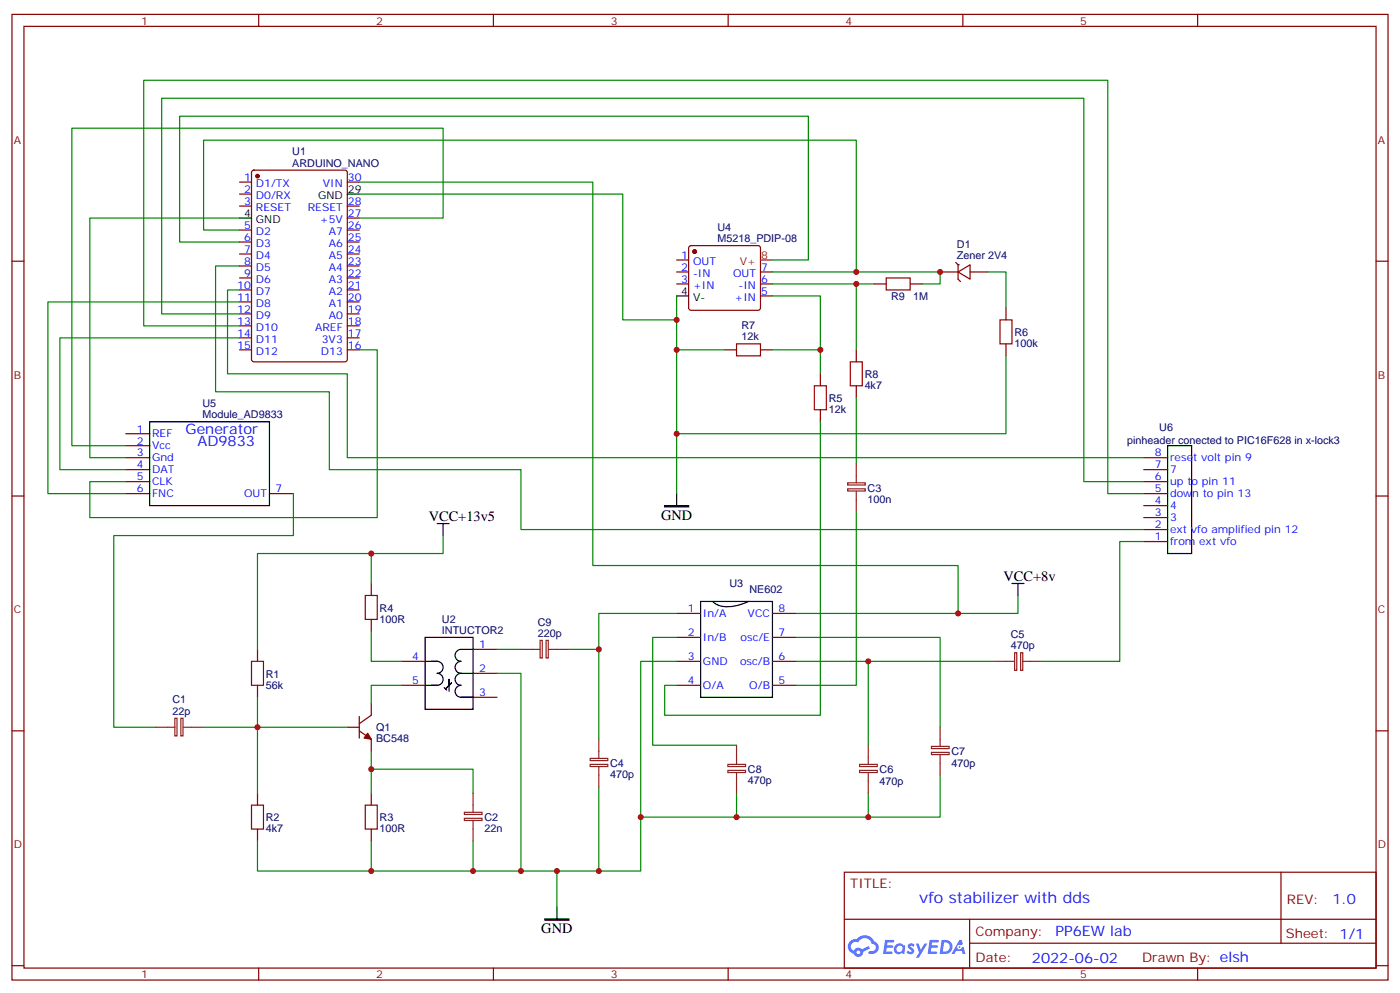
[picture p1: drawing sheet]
<svg xmlns="http://www.w3.org/2000/svg" width="412mm" height="292mm" viewBox="0 0 412 292" stroke-linecap="round" stroke-linejoin="round" font-family="sans-serif">
<g fill="none" stroke="#870000" stroke-width=".35">
<path d="M3.5 4.2h405.4v284.4h-405.4zM7.1 7.8h398.2v277.2h-398.2zM76.2 4.2v3.6M145.3 4.2v3.6M214.5 4.2v3.6M283.6 4.2v3.6M352.8 4.2v3.6M3.5 76.9h3.6M405.3 76.9h3.6M3.5 146h3.6M405.3 146h3.6M3.5 215.2h3.6"/>
<path d="M405.3 215.2h3.6M248.7 256.8h156.6v28.2h-156.6zM377.3 256.8v20.9M248.7 270.7h156.5M285.6 277.7h119.6M285.6 270.7v14.1M3.5 284.3h3.6M76.2 285v3.6M145.3 285v3.6M214.5 285v3.6M283.6 285v3.6M352.8 285v3.6"/>
<path d="M405.3 284.3h3.6"/>
</g>
<g fill="#5487ff">
<path d="M267.7 278a1.22 1.22 0 0 1 1.7 .3l-.4 .5a.47 .47 0 0 0-.3-.4 .47 .47 0 0 0-.5 .2l.1 .3a1.14 1.14 0 0 1 .8 1.7 1.14 1.14 0 0 1-1.9 0l-.2-.2 .5-.5 .7 .4a.29 .29 0 0 0 .3-.3 .29 .29 0 0 0-.2-.3 1.04 1.04 0 0 1-.6-1.7z"/>
<path d="M260.7 276.8h2.4l.3 .1-.2 .5-1.8 .1-.1 .9h1.5l.3 .3-.3 .4h-1.6l-.2 1.1h1.7l.2 .3-.2 .4h-2.6z"/>
<path d="M273.8 276.8h2.4l.3 .1-.1 .5-1.8 .1-.2 .9h1.6l.3 .3-.4 .4h-1.6l-.1 1.1h1.7l.2 .3-.2 .4h-2.6z"/>
<path d="M282.6 276.8h.7l.3 1.2-.6 .3a.69 .69 0 0 0-1 .3 .69 .69 0 0 0 .4 1 .69 .69 0 0 0 .9-.7l.5-.2 .6 2.2h-.8l-.2-.9h-1.8l-.5 .9h-.8z"/>
<path d="M269.8 277.8h.8l.6 1.9 1.1-1.9h.9l-2.6 4.2h-.8l.9-1.5z"/>
<path d="M277.4 276.8l-.6 4.1h1.3a2.11 2.11 0 0 0 2.5-2.1 2.11 2.11 0 0 0-2.5-2zM278.1 277.5a1.39 1.39 0 0 1 1.7 1.4 1.39 1.39 0 0 1-1.8 1.3h-.3z"/>
<path d="M263.7 278.4a1.54 1.54 0 0 0-.1 2.1 1.54 1.54 0 0 0 2.2 .2l.6 .2 .3-2.3-.2-.2-.4-.1a1.49 1.49 0 0 0-2.4 .1zM264 279.4a.94 .94 0 0 1 1.8 0 .94 .94 0 0 1-1.8 0z"/>
<path d="M250.4 277.1a2.18 2.18 0 0 0 1.1 3.7 1.44 1.44 0 0 0 1.6 1 1.44 1.44 0 0 0 1.2-1.5l2-1-.5-.8-1.9 1a1.47 1.47 0 0 0-2.4 .5 1.39 1.39 0 0 1-.7-2 1.39 1.39 0 0 1 2-.5 2.12 2.12 0 0 1 2.2-1.3 2.12 2.12 0 0 1 1.9 1.7 1.14 1.14 0 0 1 1.1 1.4 1.14 1.14 0 0 1-1.7 .8 .43 .43 0 0 0-.5 .3 .43 .43 0 0 0 .4 .5 1.98 1.98 0 0 0 2.5-1.2 1.98 1.98 0 0 0-1.2-2.5 3.1 3.1 0 0 0-5.3-.7l-.9 .1zM252.3 280.4a.55 .55 0 0 1 1.1 0 .55 .55 0 0 1-1.1 0z"/>
<circle cx="282.6" cy="278.9" r=".26"/>
</g>
<g fill="none" stroke="#870000" stroke-width=".35">
<path d="M70.6 53.6h3.5M70.6 57.1h3.5M74.3 50.3l.5-.2h26.8l.7 .4v55.3l-.5 .7h-27l-.7-.4v-55.3zM102.3 53.6h3.5M70.6 60.7h3.5M70.6 67.7h3.5M70.6 71.3h3.5M70.6 74.8h3.5M70.6 78.3h3.5M102.3 60.7h3.5M102.3 67.7h3.5M102.3 71.3h3.5"/>
<path d="M102.3 74.8h3.5M102.3 78.3h3.5M102.3 64.2h3.5M199.3 76.6h3.5M203.1 72.5l.5-.2h19.7l.5 .2 .2 .5v17.7l-.2 .5-.5 .2h-19.7l-.5-.3-.3-.4v-17.7zM281.5 77.3l.7 .7v4.2l.7 .7M70.6 81.8h3.5M70.6 85.4h3.5M70.6 88.9h3.5M70.6 92.4h3.5M70.6 96h3.5M70.6 99.5h3.5"/>
<path d="M102.3 81.8h3.5M102.3 85.4h3.5M102.3 88.9h3.5M102.3 92.4h3.5M102.3 96h3.5M102.3 99.5h3.5M199.3 80.1h3.5M199.3 83.6h3.5M224 80.1h3.5M224 83.6h3.5M224 87.1h3.5M257.5 83.6h3.6"/>
<path d="M268.1 83.6h3.5M276.9 80.1h5.3M282.2 80.1l3.6-2.1v4.2zM285.8 80.1h5.2M296.3 90.7v3.5M70.6 103h3.5M102.3 103h3.5M213.4 103h3.6M224 103h3.5M241.7 110.1v3.5M252.2 103v3.5M252.2 113.6v3.5"/>
<path d="M296.3 101.2v3.6M37 127.7h7.1M37 131.2h7.1M37 134.8h7.1M37 138.3h7.1M241.7 120.6v3.6M336.9 134.8h7.1M336.9 138.3h7.1M37 141.8h7.1M37 145.3h7.1M79.4 145.3h7M336.9 141.8h7.1"/>
<path d="M336.9 145.3h7.1M336.9 159.5h7.1M336.9 155.9h7.1M336.9 152.4h7.1M336.9 148.9h7.1M109.4 171.8v3.5M75.8 191.2v3.5M109.4 182.4v3.5M118.2 194.7h7M139.3 198.3h7.1M139.3 191.2h7.1M199.3 180.6h7.1"/>
<path d="M199.3 187.7h7.1M199.3 194.7h7.1M227.5 180.6h7.1M227.5 187.7h7.1M227.5 194.7h7.1M75.8 201.8v3.5M102.3 214.1h3.5M105.8 211v6.3M105.8 215.2l3.6 2.5v3.5M109.4 207.1v3.5l-3.6 2.5M118.2 201.8h7M139.3 205.3h7.1"/>
<path d="M199.3 201.8h7.1M227.5 201.8h7.1M75.8 233.5v3.6M109.4 233.5v3.6M75.8 244.1v3.5M109.4 244.1v3.5"/>
</g>
<g fill="#870000" stroke="#870000" stroke-width=".35">
<path d="M108.3 215.9l1.1 1.8-2.2-.4z"/>
<circle cx="75.8" cy="51.9" r=".53"/>
<circle cx="204.6" cy="74.1" r=".53"/>
</g>
<g fill="none" stroke="#000" stroke-width=".35">
<path d="M102.3 57.1h3.5M70.6 64.2h3.5M199.3 87.1h3.5M44.1 124.2h35.3v24.7h-35.3zM344 131.2h7v31.8h-7zM128.8 154.2h3.5M130.5 154.2v3.5M199.3 145.3v3.6M206.4 177.1h21.1v28.2h-21.1zM209.9 177.1a8 8 0 0 0 8.3 .9l2.3-.9M298.1 171.8h3.5M299.9 171.8v3.5"/>
<path d="M125.2 187.7h14.1v21.1h-14.1zM125.2 194.7h3.6a1.76 1.76 0 0 1 1.7 1.8 1.76 1.76 0 0 1-1.7 1.8 1.76 1.76 0 0 1 1.7 1.7 1.76 1.76 0 0 1-1.7 1.8h-3.6M135.8 198.3a1.76 1.76 0 0 0-1.7 1.7 1.76 1.76 0 0 0 1.7 1.8 1.76 1.76 0 0 0-1.7 1.8 1.76 1.76 0 0 0 1.7 1.7M135.8 198.3h3.5M139.3 191.2h-3.5a1.76 1.76 0 0 0-1.7 1.8 1.76 1.76 0 0 0 1.7 1.7 1.76 1.76 0 0 0-1.7 1.8 1.76 1.76 0 0 0 1.7 1.8M130.8 202.4l.8 .8M131.2 202.8l1.8-1.7-1.8 1.7M132.3 201.8v-1.8v3.6M139.3 205.3h-3.5h3.5M164 267.1v3.5"/>
</g>
<path d="M224 76.6h3.5" fill="none" stroke="#f00" stroke-width=".35"/>
<path d="M261.1 81.8h7v3.6h-7zM294.6 94.2h3.5v7h-3.5zM217 101.2h7v3.6h-7zM239.9 113.6h3.5v7h-3.5zM250.5 106.5h3.5v7.1h-3.5zM107.6 175.3h3.5v7.1h-3.5zM74.1 194.7h3.5v7.1h-3.5zM74.1 237.1h3.5v7h-3.5zM107.6 237.1h3.5v7h-3.5z" fill="none" stroke="#a10000" stroke-width=".35"/>
<path d="M195.8 148.9h7v.3h-7zM160.5 270.6h7.1v.3h-7.1z" fill="#000" stroke="#000" stroke-width=".35"/>
<g fill="none" stroke="#008700" stroke-width=".35">
<path d="M105.8 57.1h77.6v37.1h15.9M105.8 53.6h68.8v112.9h107.6v14.1M70.6 64.2h-44.1v70.6h10.5M70.6 67.7h-10.6v-26.4h192.2v38.8M70.6 71.3h-17.7v-37.1h185.2v42.4h-10.6M70.6 78.3h-7.1v37.1h33.5v22.9h56.5v17.6h183.4M105.8 64.2h24.7v-26.5h-109.3v93.5h15.8M70.6 99.5h-53v38.8h19.4M70.6 88.9h-56.5v56.4h22.9M70.6 92.4h-23v-63.5h271.7v112.9h17.6M70.6 96h-28.3v-72.4h284v121.7h10.6M70.6 85.4h-3.6v24.7h35.3v24.7h234.6"/>
<path d="M199.3 87.1v58.2M227.5 80.1h49.4v3.5h-5.3M227.5 87.1h14.2v23M227.5 83.6h30M252.2 83.6v19.4M291 80.1h5.3v10.6M105.8 103h5.3v49.4h-84.6v-10.6h10.5M199.3 103h14.1M227.5 103h14.2M252.2 117.1v19.4M296.3 104.8v22.9h-97M241.7 124.2v86.4h-45.9v-8.8h3.5"/>
<path d="M86.4 145.3v12.4h-52.9v56.4h12.4M130.5 157.7v5.3h-21.1M252.2 150.6v51.2h-17.6M336.9 159.5h-7.1v35.2h-22.9M109.4 171.8v-8.8h-33.6v28.2M299.9 175.3v5.3h-65.3M109.4 185.9v8.8h8.8M146.4 191.2h7.1M167.6 191.2h8.8M199.3 194.7h-10.6v61.8h-35.2v-58.2h-7.1M199.3 187.7h-7v31.7h24.7M199.3 180.6h-22.9v37.1"/>
<path d="M234.6 187.7h42.3v26.4M234.6 194.7h58.2M255.8 194.7v24.7M60 214.1h42.3M75.8 205.3v28.2M118.2 201.8h-8.8v5.3M109.4 226.5h29.9v7M109.4 221.2v12.3M176.4 231.8v24.7M217 233.5v7.1M255.8 233.5v7.1h-67.1M276.9 228.2v12.4h-21.1"/>
<path d="M75.8 247.6v8.9h33.6v-8.9M139.3 247.6v8.9h-29.9M139.3 256.5h14.2M164 256.5v10.6"/>
</g>
<g fill="none" stroke="#8c2424" stroke-width=".35">
<path d="M252.2 136.5v5.7M249.7 143.9h5.2v.7h-5.2zM249.7 142.2h5.2v.6h-5.2zM252.2 144.6v6M153.5 191.2h5.6M159.1 188.6h.6v5.1h-.6zM160.9 188.6h.6v5.1h-.6zM161.6 191.2h6M292.8 194.7h6M298.9 192.2h.6v5.2h-.6zM300.6 192.2h.7v5.2h-.7zM301.3 194.7h5.6"/>
<path d="M45.9 214.1h5.6M51.5 211.5h.6v5.2h-.6zM53.3 211.5h.6v5.2h-.6zM54 214.1h6M176.4 217.7v5.6M217 219.4v5.7M255.8 219.4v5.7M274.4 219.8h5.2v.6h-5.2zM276.9 214.1v5.7M136.8 239.2h5.2v.6h-5.2zM139.3 233.5v5.7M173.8 225.1h5.2v.6h-5.2z"/>
<path d="M173.8 223.3h5.2v.6h-5.2zM176.4 225.8v6M214.4 226.8h5.2v.7h-5.2zM214.4 225.1h5.2v.6h-5.2zM217 227.5v6M253.2 226.8h5.2v.7h-5.2zM253.2 225.1h5.2v.6h-5.2zM255.8 227.5v6M274.4 221.5h5.2v.7h-5.2zM276.9 222.2v6M136.8 240.9h5.2v.7h-5.2zM139.3 241.7v5.9"/>
</g>
<circle cx="282.2" cy="78" r=".18" fill="#000"/>
<g fill="#c00">
<circle cx="75.8" cy="214.1" r=".88"/>
<circle cx="109.4" cy="256.5" r=".88"/>
<circle cx="109.4" cy="226.5" r=".88"/>
<circle cx="252.2" cy="83.6" r=".88"/>
<circle cx="276.9" cy="80.1" r=".88"/>
<circle cx="199.3" cy="103" r=".88"/>
<circle cx="241.7" cy="103" r=".88"/>
<circle cx="199.3" cy="127.7" r=".88"/>
<circle cx="109.4" cy="163" r=".88"/>
<circle cx="255.8" cy="240.6" r=".88"/>
<circle cx="255.8" cy="194.7" r=".88"/>
<circle cx="188.7" cy="240.6" r=".88"/>
<circle cx="164" cy="256.5" r=".88"/>
<circle cx="199.3" cy="94.2" r=".88"/>
<circle cx="252.2" cy="80.1" r=".88"/>
<circle cx="282.2" cy="180.6" r=".88"/>
<circle cx="217" cy="240.6" r=".88"/>
<circle cx="176.4" cy="256.5" r=".88"/>
<circle cx="139.3" cy="256.5" r=".88"/>
<circle cx="153.5" cy="256.5" r=".88"/>
<circle cx="176.4" cy="191.2" r=".88"/>
</g>
<text font-size="4.6" fill="#00f" x="270.8" y="265.8">vfo stabilizer with dds</text>
<g font-size="4.2" fill="#00f">
<text x="54.7" y="127.7">Generator</text>
<text x="58.2" y="131.2">AD9833</text>
<text x="392.5" y="266.1">1.0</text>
<text x="310.9" y="275.6">PP6EW lab</text>
<text x="304" y="283.4">2022-06-02</text>
</g>
<g font-size="4.2">
<text x="126.3" y="153.5">VCC+13v5</text>
<text x="194.7" y="153.1">GND</text>
<text x="295.6" y="171.1">VCC+8v</text>
<text x="159.5" y="274.8">GND</text>
</g>
<g font-size="3.9" fill="#800">
<text x="250.5" y="261.4">TITLE:</text>
<text x="379.1" y="266.1">REV:</text>
<text x="287.4" y="275.6">Company:</text>
<text x="378.7" y="276.2">Sheet: 1/1</text>
<text x="287.4" y="283.3">Date:</text>
<text x="336.4" y="283.4">Drawn By: elsh</text>
</g>
<g font-size="3.2" fill="#800">
<text x="41.6" y="7.2">1</text>
<text x="110.8" y="7.2">2</text>
<text x="179.9" y="7.2">3</text>
<text x="249.1" y="7.2">4</text>
<text x="318.2" y="7.2">5</text>
<text x="4.1" y="42.3">A</text>
<text x="405.9" y="42.3">A</text>
<text x="4.1" y="111.5">B</text>
<text x="405.9" y="111.5">B</text>
<text x="4.1" y="180.6">C</text>
<text x="405.9" y="180.6">C</text>
<text x="4.1" y="249.8">D</text>
<text x="405.9" y="249.8">D</text>
<text x="41.6" y="288">1</text>
<text x="110.8" y="288">2</text>
<text x="179.9" y="288">3</text>
<text x="249.1" y="288">4</text>
<text x="318.2" y="288">5</text>
</g>
<g font-size="3.2" fill="#000080">
<text x="86.1" y="45.7">U1</text>
<text x="86.1" y="49">ARDUINO_NANO</text>
<text x="211.3" y="71.3">M5218_PDIP-08</text>
<text x="211.3" y="68">U4</text>
<text x="281.9" y="76.2">Zener 2V4</text>
<text x="281.9" y="73">D1</text>
<text x="262.5" y="88.3">R9</text>
<text x="269" y="88.3">1M</text>
<text x="218.4" y="100.2">12k</text>
<text x="218.4" y="97">R7</text>
<text x="298.8" y="99">R6</text>
<text x="298.8" y="102.2">100k</text>
<text x="254.7" y="111.3">R8</text>
<text x="59.6" y="119.8">U5</text>
<text x="244.1" y="118.4">R5</text>
<text x="254.7" y="114.6">4k7</text>
<text x="59.6" y="123.1">Module_AD9833</text>
<text x="244.1" y="121.6">12k</text>
<text x="332.1" y="130.6">pinheader conected to PIC16F628 in x-lock3</text>
<text x="341.5" y="126.9">U6</text>
<text x="255.6" y="148.1">100n</text>
<text x="255.6" y="144.8">C3</text>
<text x="214.9" y="172.9">U3</text>
<text x="220.7" y="174.7">NE602</text>
<text x="111.8" y="183.4">100R</text>
<text x="111.8" y="180.1">R4</text>
<text x="130.2" y="183.4">U2</text>
<text x="158.4" y="184.3">C9</text>
<text x="130.2" y="186.6">INTUCTOR2</text>
<text x="158.4" y="187.5">220p</text>
<text x="297.8" y="191.1">470p</text>
<text x="297.8" y="188">C5</text>
<text x="78.3" y="202.8">56k</text>
<text x="78.3" y="199.5">R1</text>
<text x="50.8" y="207.1">C1</text>
<text x="50.8" y="210.4">22p</text>
<text x="110.8" y="215.4">Q1</text>
<text x="110.8" y="218.5">BC548</text>
<text x="179.7" y="225.9">C4</text>
<text x="220.3" y="227.6">C8</text>
<text x="259.1" y="227.7">C6</text>
<text x="280.3" y="225.7">470p</text>
<text x="280.3" y="222.4">C7</text>
<text x="179.7" y="229.1">470p</text>
<text x="220.3" y="230.8">470p</text>
<text x="259.1" y="231">470p</text>
<text x="78.3" y="245.1">4k7</text>
<text x="78.3" y="241.8">R2</text>
<text x="111.8" y="245.1">100R</text>
<text x="111.8" y="241.8">R3</text>
<text x="142.7" y="245.1">22n</text>
<text x="142.7" y="241.8">C2</text>
</g>
<g font-size="3.2" fill="#00f">
<text x="71.9" y="53.3">1</text>
<text x="102.5" y="53.3">30</text>
<text x="71.9" y="56.8">2</text>
<text x="75.4" y="55">D1/TX</text>
<text x="75.4" y="58.6">D0/RX</text>
<text x="95.1" y="55">VIN</text>
<text x="71.9" y="60.3">3</text>
<text x="75.4" y="62.1">RESET</text>
<text x="90.7" y="62.1">RESET</text>
<text x="94.2" y="65.6">+5V</text>
<text x="102.5" y="63.9">27</text>
<text x="102.5" y="60.3">28</text>
<text x="71.9" y="67.4">5</text>
<text x="71.9" y="70.9">6</text>
<text x="75.4" y="69.1">D2</text>
<text x="96.8" y="69.1">A7</text>
<text x="102.5" y="70.9">25</text>
<text x="102.5" y="67.4">26</text>
<text x="71.9" y="74.4">7</text>
<text x="71.9" y="78">8</text>
<text x="75.4" y="72.7">D3</text>
<text x="75.4" y="76.2">D4</text>
<text x="96.8" y="76.2">A5</text>
<text x="96.8" y="72.7">A6</text>
<text x="102.5" y="78">23</text>
<text x="102.5" y="74.4">24</text>
<text x="200.7" y="76.2">1</text>
<text x="204.2" y="78">OUT</text>
<text x="71.9" y="81.5">9</text>
<text x="75.4" y="79.7">D5</text>
<text x="75.4" y="83.3">D6</text>
<text x="96.8" y="83.3">A3</text>
<text x="96.8" y="79.7">A4</text>
<text x="102.5" y="81.5">22</text>
<text x="200.7" y="79.7">2</text>
<text x="200.7" y="83.3">3</text>
<text x="204.2" y="81.5">-IN</text>
<text x="215.9" y="81.5">OUT</text>
<text x="224.2" y="83.3">6</text>
<text x="224.2" y="79.7">7</text>
<text x="69.9" y="85">10</text>
<text x="69.9" y="88.5">11</text>
<text x="75.4" y="86.8">D7</text>
<text x="96.8" y="86.8">A2</text>
<text x="102.5" y="88.5">20</text>
<text x="102.5" y="85">21</text>
<text x="204.2" y="85">+IN</text>
<text x="216.4" y="88.5">+IN</text>
<text x="217.6" y="85">-IN</text>
<text x="224.2" y="86.8">5</text>
<text x="69.9" y="92.1">12</text>
<text x="69.9" y="95.6">13</text>
<text x="75.4" y="90.3">D8</text>
<text x="75.4" y="93.8">D9</text>
<text x="96.8" y="93.8">A0</text>
<text x="96.8" y="90.3">A1</text>
<text x="102.5" y="95.6">18</text>
<text x="102.5" y="92.1">19</text>
<text x="69.9" y="99.1">14</text>
<text x="75.4" y="97.4">D10</text>
<text x="75.4" y="100.9">D11</text>
<text x="92.8" y="97.4">AREF</text>
<text x="94.8" y="100.9">3V3</text>
<text x="102.5" y="99.1">17</text>
<text x="69.9" y="102.7">15</text>
<text x="75.4" y="104.4">D12</text>
<text x="94.5" y="104.4">D13</text>
<text x="102.5" y="102.7">16</text>
<text x="40.3" y="127.4">1</text>
<text x="40.3" y="130.9">2</text>
<text x="44.8" y="128.8">REF</text>
<text x="40.3" y="134.4">3</text>
<text x="40.3" y="137.9">4</text>
<text x="44.8" y="132.3">Vcc</text>
<text x="44.8" y="135.8">Gnd</text>
<text x="340.2" y="137.9">7</text>
<text x="340.2" y="134.4">8</text>
<text x="344.7" y="135.8">reset volt pin 9</text>
<text x="40.3" y="141.5">5</text>
<text x="44.8" y="139.3">DAT</text>
<text x="44.8" y="142.9">CLK</text>
<text x="340.2" y="141.5">6</text>
<text x="344.7" y="142.9">up to pin 11</text>
<text x="344.7" y="139.3">7</text>
<text x="40.3" y="145">6</text>
<text x="44.8" y="146.4">FNC</text>
<text x="71.9" y="146.4">OUT</text>
<text x="81.1" y="145">7</text>
<text x="340.2" y="148.5">4</text>
<text x="340.2" y="145">5</text>
<text x="344.7" y="149.9">4</text>
<text x="344.7" y="146.4">down to pin 13</text>
<text x="340.2" y="155.6">2</text>
<text x="340.2" y="152">3</text>
<text x="344.7" y="153.5">3</text>
<text x="340.2" y="159.1">1</text>
<text x="344.7" y="160.5">from ext vfo</text>
<text x="344.7" y="157">ext vfo amplified pin 12</text>
<text x="202.6" y="180.3">1</text>
<text x="207.1" y="181.7">In/A</text>
<text x="220.2" y="181.7">VCC</text>
<text x="229.3" y="180.3">8</text>
<text x="141.1" y="190.9">1</text>
<text x="202.6" y="187.3">2</text>
<text x="207.1" y="188.7">In/B</text>
<text x="218.2" y="188.7">osc/E</text>
<text x="229.3" y="187.3">7</text>
<text x="121.5" y="194.4">4</text>
<text x="141.1" y="197.9">2</text>
<text x="202.6" y="194.4">3</text>
<text x="207.1" y="195.8">GND</text>
<text x="218" y="195.8">osc/B</text>
<text x="229.3" y="194.4">6</text>
<text x="121.5" y="201.4">5</text>
<text x="202.6" y="201.4">4</text>
<text x="207.1" y="202.8">O/A</text>
<text x="220.7" y="202.8">O/B</text>
<text x="229.3" y="201.4">5</text>
<text x="141.1" y="205">3</text>
</g>
<g font-size="3.2">
<text x="93.7" y="58.6">GND</text>
<text x="102.5" y="56.8">29</text>
<text x="71.9" y="63.9">4</text>
<text x="75.4" y="65.6">GND</text>
<text x="200.7" y="86.8">4</text>
<text x="204.2" y="88.5">V-</text>
</g>
<g font-size="3.2" fill="#f00">
<text x="217.9" y="78">V+</text>
<text x="224.2" y="76.2">8</text>
</g>
</svg>
